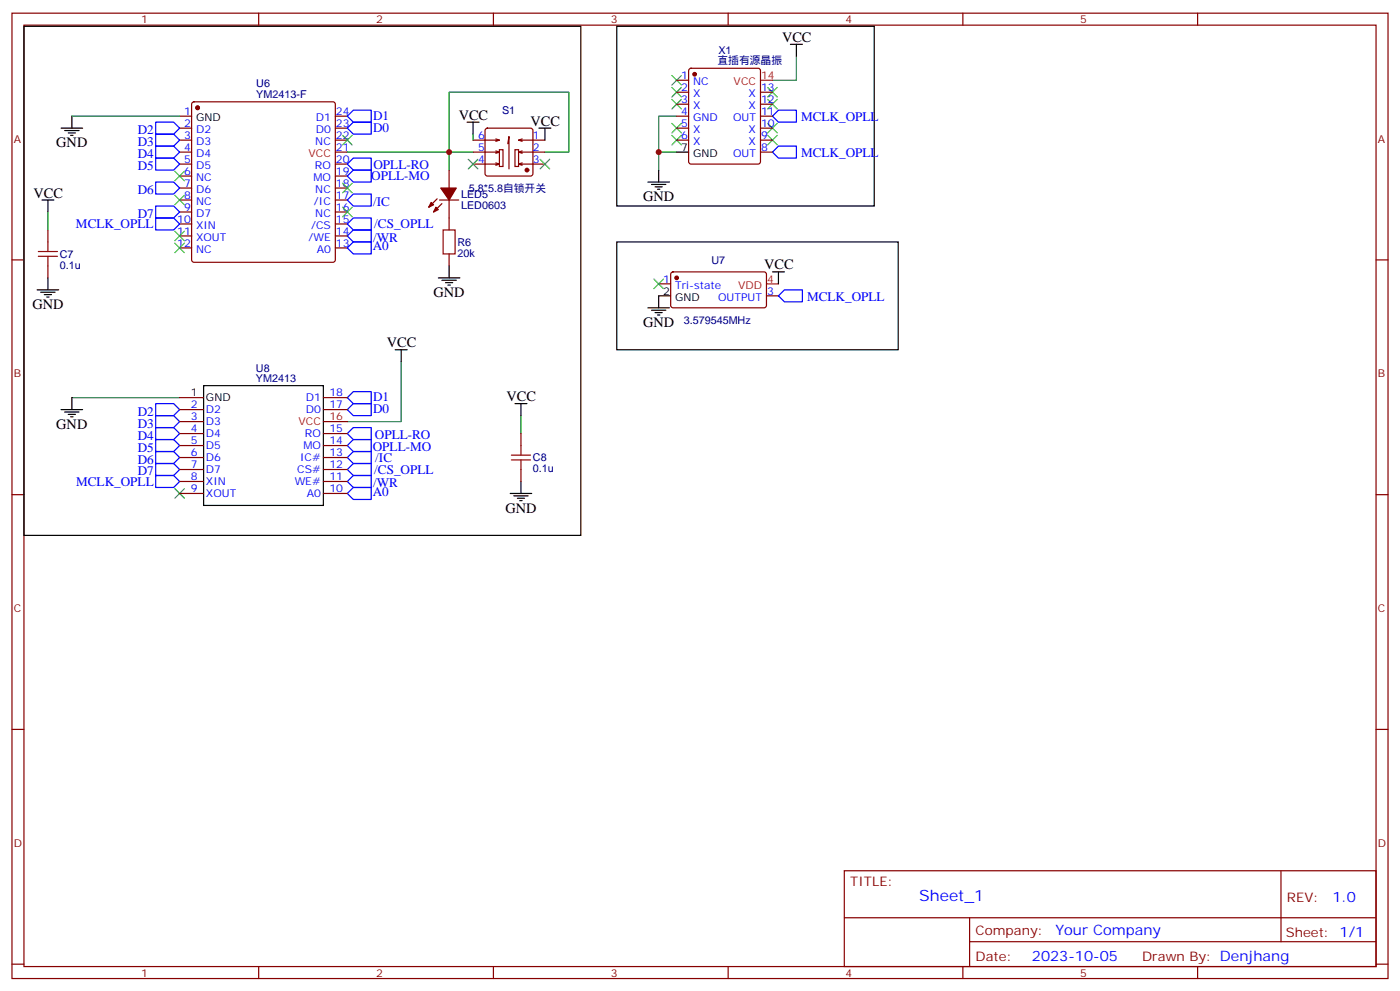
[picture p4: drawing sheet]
<svg xmlns="http://www.w3.org/2000/svg" width="412mm" height="292mm" viewBox="0 0 412 292" stroke-linecap="round" stroke-linejoin="round" font-family="sans-serif">
<g fill="none" stroke="#870000" stroke-width=".35">
<path d="M3.5 3.9h405.4v284.3h-405.4zM7.1 7.4h398.2v277.3h-398.2zM76.2 3.9v3.5M145.3 3.9v3.5M214.5 3.9v3.5M283.6 3.9v3.5M352.8 3.9v3.5M52.9 34.2h3.5M52.9 37.7h3.5M56.7 30.2l.4-.2h41l.5 .2 .2 .5v45.9l-.3 .5-.4 .2h-41l-.4-.3-.3-.4v-45.9zM98.8 34.2h3.5M98.8 37.7h3.5"/>
<path d="M143.1 38l.5-.3h12.7l.5 .3 .2 .5v12.7l-.2 .5-.5 .2h-12.7l-.5-.3-.2-.4v-12.7zM199.3 34.2h3.5M199.3 37.7h3.5M199.3 27.2h3.5M199.3 30.7h3.5M199.3 23.6h3.5M203.1 20.3l.5-.2h19.7l.5 .2 .2 .5v26.8l-.2 .5-.5 .2h-19.7l-.5-.2-.3-.5v-26.8zM224 34.2h3.5M224 37.7h3.5M224 27.2h3.5M224 30.7h3.5M52.9 41.3h3.5"/>
<path d="M52.9 44.8h3.5M52.9 48.3h3.5M52.9 51.9h3.5M52.9 55.4h3.5M52.9 58.9h3.5M98.8 41.3h3.5M98.8 44.8h3.5M98.8 48.3h3.5M98.8 51.9h3.5M98.8 55.4h3.5M98.8 58.9h3.5M128.8 58.6l-2.5 2.4"/>
<path d="M129.5 58.9h5.6M130.2 60l-2.5 2.4M132.3 50.1v5.3M132.3 58.9v8.8M139.3 41.3h7.8l-1.1 .3M139.3 44.8h7.8l-1.1 .4M139.3 48.3h7.8l-1.1 .4M146 40.9l1.1 .4M146 44.5l1.1 .3M146 48l1.1 .3M147.1 44.1h1.1v4.9h-1.1zM149.6 42.3l.3-2.1v9.5"/>
<path d="M151.7 44.1h1.1v4.9h-1.1zM153.8 40.9l-1 .4M153.8 44.5l-1 .3M153.8 48l-1 .3M160.5 41.3h-7.7l1 .3M160.5 44.8h-7.7l1 .4M160.5 48.3h-7.7l1 .4M199.3 41.3h3.5M224 41.3h3.5M224 44.8h3.5M3.5 76.6h3.6M14.1 67.7v3.6"/>
<path d="M14.1 78.3v3.5M52.9 62.4h3.5M52.9 66h3.5M52.9 69.5h3.5M52.9 73h3.5M98.8 62.4h3.5M98.8 66h3.5M98.8 69.5h3.5M98.8 73h3.5M132.3 74.8v3.5M405.3 76.6h3.6M194 83.6h3.6"/>
<path d="M197.8 80.3l.5-.2h27l.5 .7-.1 9.4-.6 .5-27.1-.1-.4-.6v-9.2zM225.8 87.1h3.5M52.9 117.1h7.1M95.2 117.1h7.1M52.9 120.7h7.1M52.9 124.2h7.1M52.9 127.7h7.1M52.9 131.2h7.1M52.9 134.8h7.1M52.9 138.3h7.1M95.2 120.7h7.1M95.2 124.2h7.1"/>
<path d="M95.2 127.7h7.1M95.2 131.2h7.1M95.2 134.8h7.1M95.2 138.3h7.1M153.5 127.7v3.5M153.5 138.3v3.5M3.5 145.7h3.6M52.9 141.8h7.1M52.9 145.3h7.1M95.2 141.8h7.1M95.2 145.3h7.1M405.3 145.7h3.6"/>
<path d="M3.5 214.8h3.6M405.3 214.8h3.6M248.7 256.5h156.6v28.2h-156.6zM377.3 256.5v20.9M248.7 270.3h156.5M285.6 277.4h119.6M285.6 270.3v14.1M3.5 284h3.6M76.2 284.7v3.5M145.3 284.7v3.5M214.5 284.7v3.5M283.6 284.7v3.5"/>
<path d="M352.8 284.7v3.5M405.3 284h3.6"/>
</g>
<path d="M234.6 16.6v7h-7.1M21.2 34.2h31.7M139.3 39.5v1.8M199.3 34.2h-5.3v15.9M102.3 44.8h37M160.5 44.8h7.1v-17.6h-35.3v22.9M194 44.8h5.3M14.1 62.4v5.3M21.2 117.1h31.7M118.2 106.5v17.7h-15.9M153.5 122.4v5.3" fill="none" stroke="#008700" stroke-width=".35"/>
<g fill="none" stroke="#000" stroke-width=".35">
<path d="M7.1 7.8h164v149.9h-164zM181.7 7.8h75.8v52.9h-75.8zM232.8 13.1h3.6M234.6 13.1v3.5M18 37.7h6.3M19 38.5h4.3M20.1 39.2h2.1M20.8 39.9h.7M21.2 34.2v3.5M137.6 36h3.5M139.3 36v3.5M158.7 37.7h3.6"/>
<path d="M160.5 37.7v3.6M12.3 58.9h3.6M14.1 58.9v3.5M190.9 53.6h6.3M191.9 54.3h4.2M193 55h2.1M193.7 55.7h.7M194 50.1v3.5M199.3 44.8h3.5M132.3 78.3v3.5M181.7 71.3h82.9v31.7h-82.9zM10.9 85.4h6.4"/>
<path d="M12 86.1h4.2M13.1 86.8h2.1M13.8 87.5h.7M14.1 81.8v3.6M129.1 81.8h6.4M130.2 82.6h4.2M131.2 83.3h2.1M131.9 84h.7M190.9 90.7h6.3M191.9 91.4h4.2M193 92.1h2.1M193.7 92.8h.7"/>
<path d="M197.6 87.1h-3.6v3.6M227.5 80.1h3.6M229.3 80.1v3.5M21.2 117.1v3.6M60 113.6h35.2v35.3h-35.2zM116.4 103h3.5M118.2 103v3.5M151.7 118.9h3.5M153.5 118.9v3.5M18 120.7h6.3M19 121.4h4.3M20.1 122.1h2.1"/>
<path d="M20.8 122.8h.7M150.3 145.3h6.3M151.3 146.1h4.3M152.4 146.8h2.1M153.1 147.5h.7M153.5 141.8v3.5"/>
</g>
<path d="M11.3 74.1h5.6M11.3 75.5h5.6M14.1 71.3v2.8M14.1 75.5v2.8M130.5 67.7h3.6v7.1h-3.6zM150.6 134.1h5.7M150.6 135.5h5.7M153.5 131.2v2.9M153.5 135.5v2.8" fill="none" stroke="#a10000" stroke-width=".35"/>
<g fill="none" stroke="#00f" stroke-width=".35">
<path d="M45.9 36h5.3l1.7 1.7-1.7 1.8h-5.3zM45.9 39.5h5.3l1.7 1.8-1.7 1.7h-5.3zM102.3 37.7l1.8-1.7h5.3v3.5h-5.3zM104.1 32.5h5.3v3.5h-5.3l-1.8-1.8zM229.3 32.5h5.3v3.5h-5.3l-1.8-1.8zM45.9 53.6h5.3l1.7 1.8-1.7 1.8h-5.3zM45.9 43h5.3l1.7 1.8-1.7 1.8h-5.3zM45.9 46.6h5.3l1.7 1.7-1.7 1.8h-5.3zM102.3 48.3l1.8-1.7h5.3v3.5h-5.3zM102.3 51.9l1.8-1.8h5.3v3.5h-5.3zM104.1 57.2h5.3v3.5h-5.3l-1.8-1.8zM229.3 43h5.3v3.6h-5.3l-1.8-1.8z"/>
<path d="M45.9 60.7h5.3l1.7 1.7-1.7 1.8h-5.3zM45.9 64.2h5.3l1.7 1.8-1.7 1.7h-5.3zM102.3 66l1.8-1.8h5.3v3.5h-5.3zM102.3 73l1.8-1.7h5.3v3.5h-5.3zM104.1 67.7h5.3v3.6h-5.3l-1.8-1.8zM231.1 85.4h5.3v3.5h-5.3l-1.8-1.8zM45.9 118.9h5.3l1.7 1.8-1.7 1.7h-5.3zM102.3 117.1l1.8-1.7h5.3v3.5h-5.3zM45.9 122.4h5.3l1.7 1.8-1.7 1.7h-5.3zM45.9 125.9h5.3l1.7 1.8-1.7 1.8h-5.3zM45.9 129.5h5.3l1.7 1.7-1.7 1.8h-5.3zM45.9 136.5h5.3l1.7 1.8-1.7 1.8h-5.3z"/>
<path d="M45.9 133h5.3l1.7 1.8-1.7 1.7h-5.3zM102.3 138.3l1.8-1.8h5.3v3.6h-5.3zM102.3 120.7l1.8-1.8h5.3v3.5h-5.3zM102.3 127.7l1.8-1.8h5.3v3.6h-5.3zM102.3 131.2l1.8-1.7h5.3v3.5h-5.3zM104.1 133h5.3v3.5h-5.3l-1.8-1.7zM45.9 140.1h5.3l1.7 1.7-1.7 1.8h-5.3zM102.3 145.3l1.8-1.7h5.3v3.5h-5.3zM104.1 140.1h5.3v3.5h-5.3l-1.8-1.8z"/>
</g>
<g fill="none" stroke="#3c3" stroke-width=".35">
<path d="M100.9 39.9l2.8 2.8M103.7 39.9l-2.8 2.8M197.9 22.2l2.8 2.8M197.9 25.8l2.8 2.8M197.9 29.3l2.8 2.8M197.9 36.3l2.8 2.9M197.9 39.9l2.8 2.8M200.7 22.2l-2.8 2.8M200.7 25.8l-2.8 2.8M200.7 29.3l-2.8 2.8M200.7 36.3l-2.8 2.9M200.7 39.9l-2.8 2.8"/>
<path d="M226.1 25.8l2.9 2.8M226.1 29.3l2.9 2.8M226.1 36.3l2.9 2.9M226.1 39.9l2.9 2.8M229 25.8l-2.9 2.8M229 29.3l-2.9 2.8M229 36.3l-2.9 2.9M229 39.9l-2.9 2.8M51.5 57.5l2.8 2.8M51.5 50.4l2.8 2.9M54.3 57.5l-2.8 2.8M54.3 50.4l-2.8 2.9"/>
<path d="M100.9 54l2.8 2.8M103.7 54l-2.8 2.8M137.9 46.9l2.9 2.8M140.8 46.9l-2.9 2.8M159.1 46.9l2.8 2.8M161.9 46.9l-2.8 2.8M51.5 71.6l2.8 2.8M51.5 68.1l2.8 2.8M54.3 71.6l-2.8 2.8M54.3 68.1l-2.8 2.8M100.9 61l2.8 2.9M103.7 61l-2.8 2.9"/>
<path d="M192.6 82.2l2.8 2.8M195.4 82.2l-2.8 2.8M51.5 143.9l2.8 2.9M54.3 143.9l-2.8 2.9"/>
</g>
<g fill="#870000" stroke="#870000" stroke-width=".35">
<path d="M129.8 55.4h4.6l-2.1 3.5z"/>
<path d="M127 59.6l.7 .7-1.4 .7z"/>
<path d="M128.4 61l.7 .7-1.4 .7z"/>
<circle cx="58.2" cy="31.8" r=".53"/>
<circle cx="204.6" cy="21.9" r=".53"/>
<circle cx="199.3" cy="81.8" r=".53"/>
<circle cx="155.2" cy="50.1" r=".53"/>
</g>
<path d="M224 23.6h3.5M225.8 83.6h3.5" fill="none" stroke="#f00" stroke-width=".35"/>
<g fill="#c00">
<circle cx="194" cy="44.8" r=".88"/>
<circle cx="132.3" cy="44.8" r=".88"/>
</g>
<text font-size="4.6" fill="#00f" x="270.8" y="265.5">Sheet_1</text>
<g font-size="4.2">
<text x="230.4" y="12.3">VCC</text>
<text x="135.1" y="35.3">VCC</text>
<text x="156.3" y="37">VCC</text>
<text x="16.6" y="43.4">GND</text>
<text x="9.9" y="58.2">VCC</text>
<text x="189.4" y="59.3">GND</text>
<text x="225.1" y="79.4">VCC</text>
<text x="127.7" y="87.5">GND</text>
<text x="9.5" y="91">GND</text>
<text x="189.4" y="96.3">GND</text>
<text x="113.9" y="102.3">VCC</text>
<text x="149.2" y="118.2">VCC</text>
<text x="16.6" y="126.3">GND</text>
<text x="148.9" y="151">GND</text>
</g>
<g font-size="4.2" fill="#00f">
<text x="392.5" y="265.7">1.0</text>
<text x="310.9" y="275.3">Your Company</text>
<text x="304" y="283.1">2023-10-05</text>
</g>
<g font-size="3.9" fill="#00f">
<text x="109.9" y="35.3">D1</text>
<text x="236" y="35.6">MCLK_OPLL</text>
<text x="40.6" y="39.5">D2</text>
<text x="109.9" y="38.8">D0</text>
<text x="40.6" y="43">D3</text>
<text x="40.6" y="46.6">D4</text>
<text x="236" y="46.2">MCLK_OPLL</text>
<text x="40.6" y="50.1">D5</text>
<text x="109.4" y="53.1">OPLL-MO</text>
<text x="110" y="49.7">OPLL-RO</text>
<text x="40.6" y="57.2">D6</text>
<text x="40.6" y="64.2">D7</text>
<text x="109.9" y="60.7">/IC</text>
<text x="22.4" y="67.2">MCLK_OPLL</text>
<text x="109.9" y="71.3">/WR</text>
<text x="110.2" y="67.2">/CS_OPLL</text>
<text x="109.8" y="73.7">A0</text>
<text x="237.7" y="88.5">MCLK_OPLL</text>
<text x="109.9" y="118.2">D1</text>
<text x="40.6" y="122.4">D2</text>
<text x="40.6" y="125.9">D3</text>
<text x="109.9" y="121.7">D0</text>
<text x="40.6" y="129.5">D4</text>
<text x="110.4" y="129.3">OPLL-RO</text>
<text x="40.6" y="133">D5</text>
<text x="40.6" y="136.5">D6</text>
<text x="109.8" y="132.8">OPLL-MO</text>
<text x="110.6" y="136.1">/IC</text>
<text x="22.4" y="143.1">MCLK_OPLL</text>
<text x="40.6" y="140.1">D7</text>
<text x="109.9" y="143.6">/WR</text>
<text x="110.2" y="139.5">/CS_OPLL</text>
<text x="109.8" y="146">A0</text>
</g>
<g font-size="3.9" fill="#800">
<text x="250.5" y="261.1">TITLE:</text>
<text x="379.1" y="265.7">REV:</text>
<text x="287.4" y="275.3">Company:</text>
<text x="378.7" y="275.9">Sheet: 1/1</text>
<text x="287.4" y="282.9">Date:</text>
<text x="336.4" y="283">Drawn By: Denjhang</text>
</g>
<g font-size="3.2" fill="#800">
<text x="41.6" y="6.9">1</text>
<text x="110.8" y="6.9">2</text>
<text x="179.9" y="6.9">3</text>
<text x="249.1" y="6.9">4</text>
<text x="318.2" y="6.9">5</text>
<text x="4.1" y="42">A</text>
<text x="405.9" y="42">A</text>
<text x="4.1" y="111.1">B</text>
<text x="405.9" y="111.1">B</text>
<text x="4.1" y="180.3">C</text>
<text x="405.9" y="180.3">C</text>
<text x="4.1" y="249.4">D</text>
<text x="405.9" y="249.4">D</text>
<text x="41.6" y="287.7">1</text>
<text x="110.8" y="287.7">2</text>
<text x="179.9" y="287.7">3</text>
<text x="249.1" y="287.7">4</text>
<text x="318.2" y="287.7">5</text>
</g>
<g font-size="3.2" fill="#000080">
<text x="211.6" y="15.8">X1</text>
<text x="211.3" y="18.8">直插有源晶振</text>
<text x="75.5" y="28.9">YM2413-F</text>
<text x="75.5" y="25.7">U6</text>
<text x="147.9" y="33.6">S1</text>
<text x="135.8" y="58.3">LED5</text>
<text x="138.1" y="56.5">5.8*5.8自锁开关</text>
<text x="135.8" y="61.5">LED0603</text>
<text x="17.6" y="75.9">C7</text>
<text x="134.8" y="75.6">20k</text>
<text x="134.8" y="72.4">R6</text>
<text x="209.6" y="77.7">U7</text>
<text x="17.6" y="79.1">0.1u</text>
<text x="201.4" y="95.3">3.579545MHz</text>
<text x="75.4" y="112.5">YM2413</text>
<text x="75.4" y="109.5">U8</text>
<text x="157" y="135.9">C8</text>
<text x="157" y="139.1">0.1u</text>
</g>
<g font-size="3.2" fill="#00f">
<text x="200.7" y="23.3">1</text>
<text x="200.7" y="26.8">2</text>
<text x="204.2" y="28.6">X</text>
<text x="204.2" y="25">NC</text>
<text x="220.5" y="28.6">X</text>
<text x="224.2" y="26.8">13</text>
<text x="54.3" y="33.9">1</text>
<text x="93" y="35.6">D1</text>
<text x="99" y="33.9">24</text>
<text x="200.7" y="33.9">4</text>
<text x="200.7" y="30.3">3</text>
<text x="204.2" y="35.6">GND</text>
<text x="204.2" y="32.1">X</text>
<text x="215.9" y="35.6">OUT</text>
<text x="220.5" y="32.1">X</text>
<text x="224.2" y="30.3">12</text>
<text x="224.2" y="33.9">11</text>
<text x="54.3" y="37.4">2</text>
<text x="54.3" y="40.9">3</text>
<text x="57.7" y="39.2">D2</text>
<text x="93" y="39.2">D0</text>
<text x="99" y="40.9">22</text>
<text x="99" y="37.4">23</text>
<text x="140.9" y="40.9">6</text>
<text x="157" y="40.9">1</text>
<text x="200.7" y="40.9">6</text>
<text x="200.7" y="37.4">5</text>
<text x="204.2" y="39.2">X</text>
<text x="220.5" y="39.2">X</text>
<text x="224.2" y="37.4">10</text>
<text x="224.2" y="40.9">9</text>
<text x="54.3" y="44.5">4</text>
<text x="54.3" y="48">5</text>
<text x="57.7" y="42.7">D3</text>
<text x="57.7" y="46.2">D4</text>
<text x="92.9" y="42.7">NC</text>
<text x="99" y="48">20</text>
<text x="99" y="44.5">21</text>
<text x="140.9" y="44.5">5</text>
<text x="140.9" y="48">4</text>
<text x="157" y="48">3</text>
<text x="157" y="44.5">2</text>
<text x="204.2" y="42.7">X</text>
<text x="215.9" y="46.2">OUT</text>
<text x="220.5" y="42.7">X</text>
<text x="224.2" y="44.5">8</text>
<text x="54.3" y="51.5">6</text>
<text x="57.7" y="49.7">D5</text>
<text x="57.7" y="53.3">NC</text>
<text x="92.3" y="53.3">MO</text>
<text x="92.8" y="49.7">RO</text>
<text x="99" y="51.5">19</text>
<text x="54.3" y="55">7</text>
<text x="54.3" y="58.6">8</text>
<text x="57.7" y="56.8">D6</text>
<text x="92.9" y="56.8">NC</text>
<text x="99" y="58.6">17</text>
<text x="99" y="55">18</text>
<text x="52.2" y="65.6">10</text>
<text x="54.3" y="62.1">9</text>
<text x="57.7" y="60.3">NC</text>
<text x="57.7" y="63.9">D7</text>
<text x="92.5" y="60.3">/IC</text>
<text x="92.9" y="63.9">NC</text>
<text x="99" y="65.6">15</text>
<text x="99" y="62.1">16</text>
<text x="52.2" y="69.1">11</text>
<text x="57.7" y="67.4">XIN</text>
<text x="57.7" y="70.9">XOUT</text>
<text x="90.9" y="70.9">/WE</text>
<text x="91.6" y="67.4">/CS</text>
<text x="99" y="69.1">14</text>
<text x="52.2" y="72.7">12</text>
<text x="57.7" y="74.4">NC</text>
<text x="93.3" y="74.4">A0</text>
<text x="99" y="72.7">13</text>
<text x="195.4" y="83.3">1</text>
<text x="198.9" y="85">Tri-state</text>
<text x="211.5" y="88.5">OUTPUT</text>
<text x="226" y="86.8">3</text>
<text x="90.1" y="118.2">D1</text>
<text x="97" y="116.8">18</text>
<text x="56.2" y="120.3">2</text>
<text x="56.2" y="123.8">3</text>
<text x="60.7" y="121.7">D2</text>
<text x="60.7" y="125.2">D3</text>
<text x="90.1" y="121.7">D0</text>
<text x="97" y="120.3">17</text>
<text x="56.2" y="127.4">4</text>
<text x="56.2" y="130.9">5</text>
<text x="60.7" y="128.8">D4</text>
<text x="89.8" y="128.8">RO</text>
<text x="97" y="130.9">14</text>
<text x="97" y="127.4">15</text>
<text x="56.2" y="134.4">6</text>
<text x="56.2" y="137.9">7</text>
<text x="60.7" y="132.3">D5</text>
<text x="60.7" y="135.8">D6</text>
<text x="88.4" y="135.8">IC#</text>
<text x="89.4" y="132.3">MO</text>
<text x="97" y="137.9">12</text>
<text x="97" y="134.4">13</text>
<text x="56.2" y="141.5">8</text>
<text x="60.7" y="139.3">D7</text>
<text x="60.7" y="142.9">XIN</text>
<text x="86.8" y="142.9">WE#</text>
<text x="87.6" y="139.3">CS#</text>
<text x="97" y="141.5">11</text>
<text x="56.2" y="145">9</text>
<text x="60.7" y="146.4">XOUT</text>
<text x="90.4" y="146.4">A0</text>
<text x="97" y="145">10</text>
</g>
<g font-size="3.2" fill="#f00">
<text x="224.2" y="23.3">14</text>
<text x="216.1" y="25">VCC</text>
<text x="90.9" y="46.2">VCC</text>
<text x="226" y="83.3">4</text>
<text x="217.4" y="85">VDD</text>
<text x="87.9" y="125.2">VCC</text>
<text x="97" y="123.8">16</text>
</g>
<g font-size="3.2">
<text x="57.7" y="35.6">GND</text>
<text x="200.7" y="44.5">7</text>
<text x="204.2" y="46.2">GND</text>
<text x="195.4" y="86.8">2</text>
<text x="198.9" y="88.5">GND</text>
<text x="56.2" y="116.8">1</text>
<text x="60.7" y="118.2">GND</text>
</g>
</svg>
